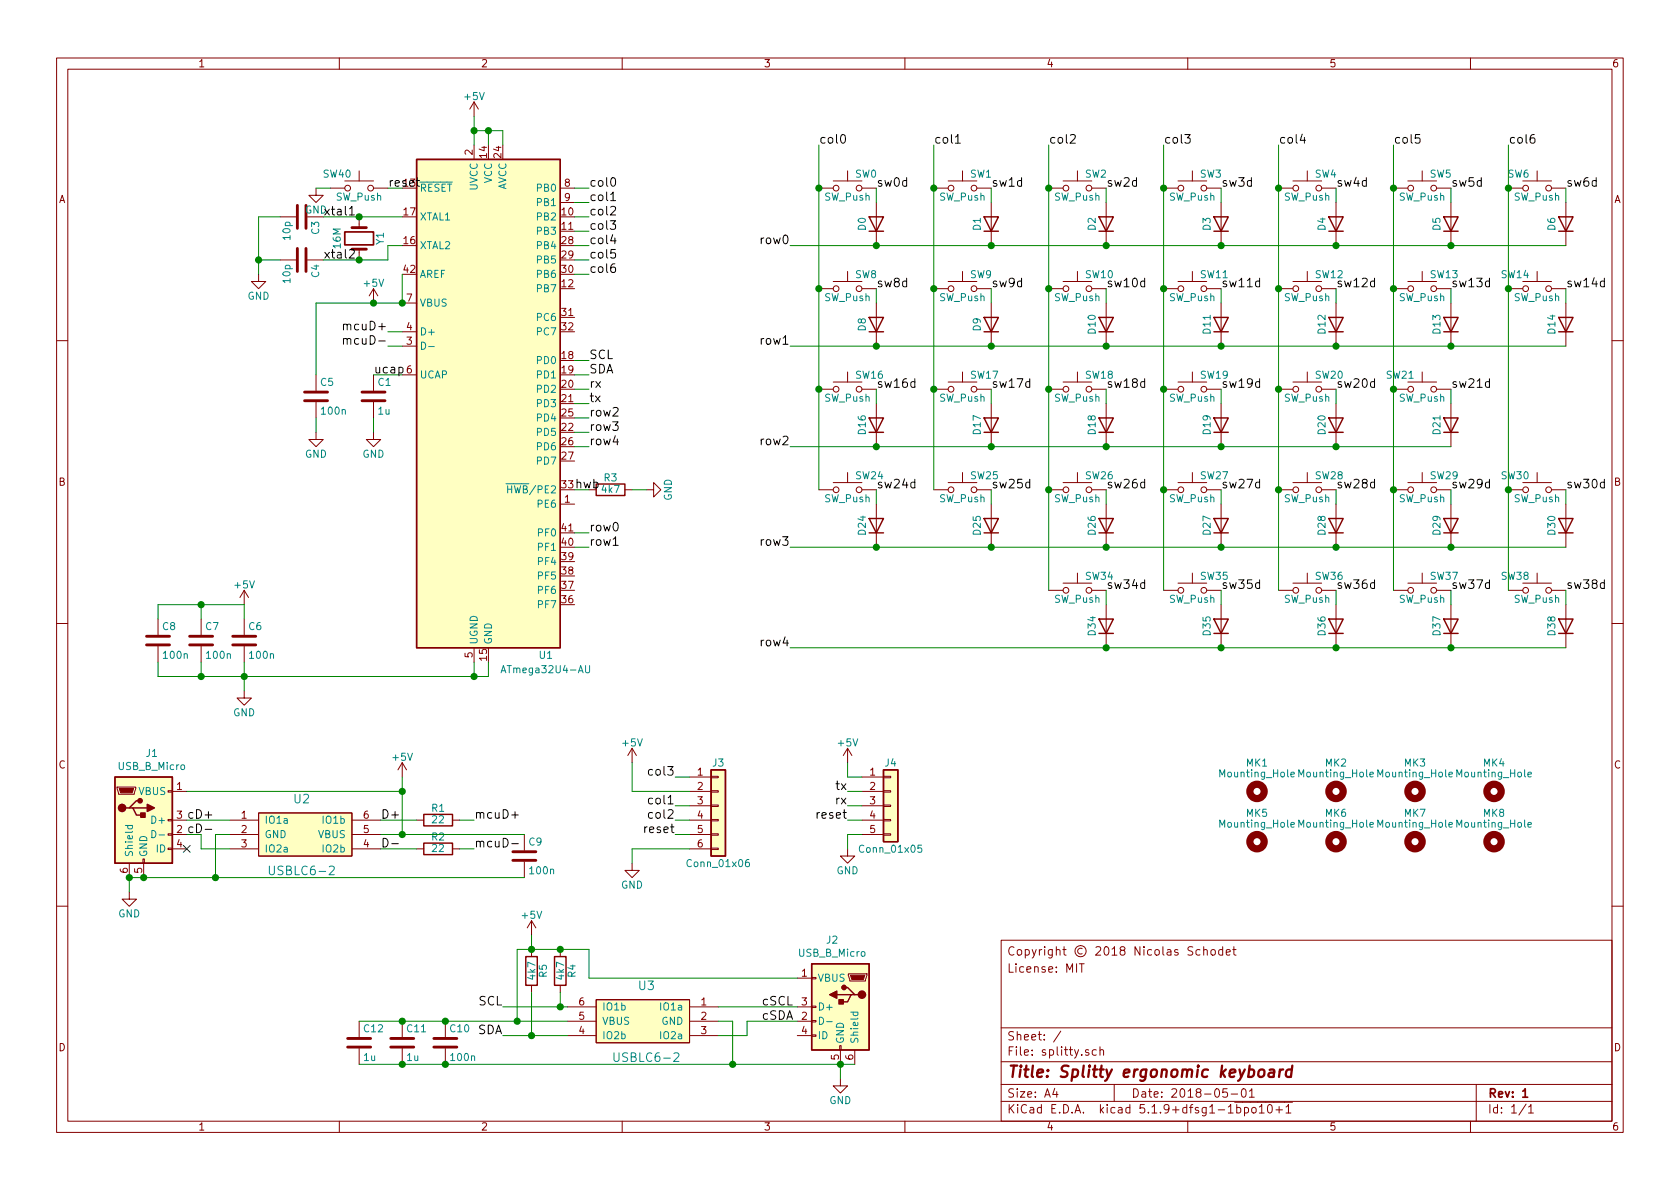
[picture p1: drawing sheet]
<svg xmlns="http://www.w3.org/2000/svg" width="297mm" height="210mm" viewBox="0 0 297 210" stroke-linecap="round" stroke-linejoin="round" font-family="sans-serif">
<g fill="none" stroke="#840000" stroke-width=".18">
<path d="M10 10.3h277v189.9h-277zM12 12.2h273v186.1h-273zM60 10.3v1.9M83.8 18l-.7 1.3M83.8 18v2.6M83.8 18l.8 1.3M110 10.3v1.9M160 10.3v1.9M210 10.3v1.9M260 10.3v1.9M49.5 38.3h2.8M55.9 33.3v1.2h1.2l-1.2 1.3-1.3-1.3h1.3"/>
<path d="M58.4 33.3h2.6M61 32h5M63.5 30.2v1.8M63.5 38.3v2M66 33.3h2.6M83.8 25.6v2.6M99.1 33.3h2.5M99.1 35.8h2.5M144.8 33.3h2.5M147.3 32h5.1M149.9 30.2v1.8M152.4 33.3h2.5"/>
<path d="M154.9 35.8v7.6M165.1 33.3h2.5M167.6 32h5.1M170.2 30.2v1.8M172.7 33.3h2.6M175.3 35.8v7.6M185.4 33.3h2.6M188 32h5M190.5 30.2v1.8M193 33.3h2.6M195.6 35.8v7.6M205.7 33.3h2.6"/>
<path d="M208.3 32h5.1M210.8 30.2v1.8M213.4 33.3h2.5M215.9 35.8v7.6M226.1 33.3h2.5M228.6 32h5.1M231.1 30.2v1.8M233.7 33.3h2.5M236.2 35.8v7.6M246.4 33.3h2.5M248.9 32h5.1M251.5 30.2v1.8"/>
<path d="M254 33.3h2.5M256.5 35.8v7.6M266.7 33.3h2.5M269.2 32h5.1M271.8 30.2v1.8M274.3 33.3h2.6M276.9 35.8v7.6M45.7 48.5v1.3h1.3l-1.3 1.2-1.3-1.2h1.3M49.5 46h2.8M54.4 46h2.7M63.5 44.1v1.9M66 51l-.7 1.3"/>
<path d="M66 51v2.6M66 51l.8 1.3M71.1 58.7h2.6M71.1 53.6h2.6M144.8 51h2.5M147.3 49.8h5.1M149.9 48v1.8M152.4 51h2.5M154.9 53.6v7.6M165.1 51h2.5M167.6 49.8h5.1M170.2 48v1.8"/>
<path d="M172.7 51h2.6M175.3 53.6v7.6M185.4 51h2.6M188 49.8h5M190.5 48v1.8M193 51h2.6M195.6 53.6v7.6M205.7 51h2.6M208.3 49.8h5.1M210.8 48v1.8M213.4 51h2.5M215.9 53.6v7.6"/>
<path d="M226.1 51h2.5M228.6 49.8h5.1M231.1 48v1.8M233.7 51h2.5M236.2 53.6v7.6M246.4 51h2.5M248.9 49.8h5.1M251.5 48v1.8M254 51h2.5M256.5 53.6v7.6M266.7 51h2.5M269.2 49.8h5.1"/>
<path d="M271.8 48v1.8M274.3 51h2.6M276.9 53.6v7.6M10 60.2h2M55.9 76.4v1.3h1.2l-1.2 1.3-1.3-1.3h1.3M55.9 66.3v2.8M55.9 71.1v2.8M66 76.4v1.3h1.3l-1.3 1.3-1.2-1.3h1.2M66 66.3v2.8M66 71.1v2.8M71.1 61.2h2.6M71.1 66.3h2.6"/>
<path d="M144.8 68.8h2.5M147.3 67.6h5.1M149.9 65.8v1.8M152.4 68.8h2.5M154.9 71.4v7.6M165.1 68.8h2.5M167.6 67.6h5.1M170.2 65.8v1.8M172.7 68.8h2.6M175.3 71.4v7.6M185.4 68.8h2.6M188 67.6h5"/>
<path d="M190.5 65.8v1.8M193 68.8h2.6M195.6 71.4v7.6M205.7 68.8h2.6M208.3 67.6h5.1M210.8 65.8v1.8M213.4 68.8h2.5M215.9 71.4v7.6M226.1 68.8h2.5M228.6 67.6h5.1M231.1 65.8v1.8M233.7 68.8h2.5"/>
<path d="M236.2 71.4v7.6M246.4 68.8h2.5M248.9 67.6h5.1M251.5 65.8v1.8M254 68.8h2.5M256.5 71.4v7.6M285 60.2h2M99.1 89.1h2.5M110.5 86.6h1.3M114.3 86.6h1.3v-1.3l1.2 1.3-1.2 1.3v-1.3M144.8 86.6h2.5M147.3 85.3h5.1"/>
<path d="M149.9 83.6v1.7M152.4 86.6h2.5M154.9 89.1v7.7M165.1 86.6h2.5M167.6 85.3h5.1M170.2 83.6v1.7M172.7 86.6h2.6M175.3 89.1v7.7M185.4 86.6h2.6M188 85.3h5M190.5 83.6v1.7M193 86.6h2.6"/>
<path d="M195.6 89.1v7.7M205.7 86.6h2.6M208.3 85.3h5.1M210.8 83.6v1.7M213.4 86.6h2.5M215.9 89.1v7.7M226.1 86.6h2.5M228.6 85.3h5.1M231.1 83.6v1.7M233.7 86.6h2.5M236.2 89.1v7.7M246.4 86.6h2.5"/>
<path d="M248.9 85.3h5.1M251.5 83.6v1.7M254 86.6h2.5M256.5 89.1v7.7M266.7 86.6h2.5M269.2 85.3h5.1M271.8 83.6v1.7M274.3 86.6h2.6M276.9 89.1v7.7M10 110.3h2M27.9 109.5v2.8M27.9 114.3v2.8"/>
<path d="M35.6 109.5v2.8M35.6 114.3v2.8M43.2 104.4v2.5M43.2 109.5v2.8M43.2 114.3v2.8M43.2 104.4l-.8 1.3M43.2 104.4l.7 1.3M83.8 114.5v2.6M185.4 104.4h2.6M188 103.1h5M190.5 101.3v1.8M193 104.4h2.6"/>
<path d="M195.6 106.9v7.6M205.7 104.4h2.6M208.3 103.1h5.1M210.8 101.3v1.8M213.4 104.4h2.5M215.9 106.9v7.6M226.1 104.4h2.5M228.6 103.1h5.1M231.1 101.3v1.8M233.7 104.4h2.5M236.2 106.9v7.6M246.4 104.4h2.5"/>
<path d="M248.9 103.1h5.1M251.5 101.3v1.8M254 104.4h2.5M256.5 106.9v7.6M266.7 104.4h2.5M269.2 103.1h5.1M271.8 101.3v1.8M274.3 104.4h2.6M276.9 106.9v7.6M285 110.3h2M20.7 139.2h3.3v.2l-.3 1.1h-2.7zM29.7 139.8h.8v.3h-.8z"/>
<path d="M30.5 139.9h2.5M43.2 122.2v1.2h1.2l-1.2 1.3-1.3-1.3h1.3M71.1 134.9v2.5M71.1 134.9l-.7 1.2M71.1 134.9l.8 1.2M111.8 132.3l-.8 1.3M111.8 132.3v2.6M111.8 132.3l.7 1.3M121.9 137.4h3.8M121.9 139.9h3.8M125.7 139.8h1.3v.3h-1.3zM125.7 137.3h1.3v.2h-1.3z"/>
<path d="M149.9 132.3v2.6M149.9 132.3l-.8 1.3M149.9 132.3l.7 1.3M152.4 137.4h3.8M152.4 139.9h3.8M156.2 139.8h1.3v.3h-1.3zM156.2 137.3h1.3v.2h-1.3zM22.9 157.7v1.3h1.2l-1.2 1.3-1.3-1.3h1.3M22.9 152.6v2.6M25.3 151.9h.2v.7h-.2zM25.4 152.6v2.6M29.7 150h.8v.2h-.8z"/>
<path d="M29.7 147.4h.8v.3h-.8zM29.7 144.9h.8v.3h-.8zM30.5 145h2.5M30.5 147.6h2.5M30.5 150.1h2.5M40.6 145h5.1M40.6 147.6h5.1M40.6 150.1h5.1M45.7 143.8h16.5v7.6h-16.5zM62.2 145h5.1M62.2 147.6h5.1M62.2 150.1h5.1"/>
<path d="M73.7 145h1.2M73.7 150.1h1.2M80 145h1.3M80 150.1h1.3M92.7 147.6v2.8M92.7 152.4v2.8M111.8 152.6v1.3h1.2l-1.2 1.3-1.3-1.3h1.3M121.9 145h3.8M121.9 147.6h3.8M121.9 150.1h3.8M121.9 142.5h3.8M125.7 147.4h1.3v.3h-1.3z"/>
<path d="M125.7 150h1.3v.2h-1.3zM125.7 144.9h1.3v.3h-1.3zM125.7 142.4h1.3v.2h-1.3zM149.9 150.1v1.3h1.2l-1.2 1.2-1.3-1.2h1.3M152.4 145h3.8M152.4 147.6h3.8M152.4 142.5h3.8M156.2 147.4h1.3v.3h-1.3zM156.2 144.9h1.3v.3h-1.3zM156.2 142.4h1.3v.2h-1.3zM10 160.2h2M94 162.8l-.8 1.3"/>
<path d="M94 162.8v2.5M94 167.9v1.3M94 174.2v1.3M94 162.8l.7 1.3M99.1 167.9v1.3M99.1 174.2v1.3M100.3 178h5.1M105.4 176.8h16.5v7.6h-16.5zM121.9 178h5.1M141 178h2.5M141 173h2.5M143.5 177.9h.8v.3h-.8z"/>
<path d="M143.5 172.8h.8v.3h-.8zM150 172.2h3.3v.3l-.3 1h-2.8zM177 166.3h108v32h-108zM190.8 170.4h.9M191.3 170.4v1.5M210.9 167.5l-.6-.1-.3 .3 .1 .3 .7 .3v.5a.62 .62 0 0 1-.8 0M212.2 168l-.4-.1-.3 .3v.6l.3 .1 .4-.1M212.8 168l.2-.1 .4 .1 .1 .9M212.8 167.4v1.5M214.2 168l.2-.1 .4 .1 .1 .6-.1 .2-.4 .1-.2-.1zM216.2 168l-.5-.1-.2 .3 .1 .6h.6M216.2 167.4v1.5"/>
<path d="M216.8 168.4l.7-.1-.1-.3-.4-.1-.2 .2 .1 .7h.5M218 167.9h.5M218.2 167.4v1.3l.3 .2M285 160.2h2M60 198.3v1.9M63.5 180.6v2.8M63.5 185.4v2.8M71.1 180.6v2.8M71.1 185.4v2.8M78.7 180.6v2.8M78.7 185.4v2.8M100.3 180.6h5.1"/>
<path d="M100.3 183.1h5.1M110 198.3v1.9M121.9 180.6h5.1M121.9 183.1h5.1M141 180.6h2.5M141 183.1h2.5M143.5 183h.8v.3h-.8zM143.5 180.5h.8v.2h-.8zM148.5 184.9h.2v.8h-.2zM148.6 190.7v1.3h1.3l-1.3 1.3-1.3-1.3h1.3M148.6 185.7v2.5M151.1 185.7v2.5"/>
<path d="M160 198.3v1.9M177 194.8h108M177 191.8h108M177 187.8h108M177 181.8h108M186.5 192.5l-.4 1h1M186.8 193v1M187.6 182.3l-1.3 2M192.5 185.7l-.4-.1-.2 .2 .1 .2 .5 .2v.3h-.6M193.8 185.7l-.4-.1-.3 .3 .1 .6 .2 .1 .4-.1M194.5 185.7l.2-.1 .3 .1 .1 .9M194.5 185.1v1.5"/>
<path d="M197 191.8v3M210 198.3v1.9M217 192.5h-.7l-.1 .7 .2-.1 .5 .1 .1 .2v.5l-.2 .1-.6-.1M217.7 193.5h1.1M218.3 194.9h10.2M218.7 195.9l.4-.1 .3 .3-.1 .6h-.6M218.7 195.3v1.5M219.6 192.7l.4-.2a.94 .94 0 0 1 0 1.5 .82 .82 0 0 1-.4-1.3zM220 195.9l.4-.1 .4 .3-.1 .6-.3 .1-.4-.1M220 195.8v1.5M220.9 193l.4-.5v1.5M220.9 194h.9"/>
<path d="M221.4 196l.2-.2 .4 .2v.7l-.2 .1-.4-.1zM222.7 195.8l.4-.5v1.5M222.7 196.8h.8M224.2 195.5l.4-.2a.94 .94 0 0 1 0 1.5l-.4-.3-.1-.6zM225.6 196.3h1.1M226.2 195.7v1.1M227.4 195.8l.4-.5v1.5M227.4 196.8h.8M260 198.3v1.9M261 191.8v6.5M269.8 195.2l-1.2 2M270.3 195.8l.4-.5v1.5"/>
<path d="M270.3 196.8h.8"/>
<circle cx="61.5" cy="33.3" r=".51"/>
<circle cx="65.5" cy="33.3" r=".51"/>
<circle cx="147.8" cy="33.3" r=".51"/>
<circle cx="151.9" cy="33.3" r=".51"/>
<circle cx="168.1" cy="33.3" r=".51"/>
<circle cx="172.2" cy="33.3" r=".51"/>
<circle cx="188.5" cy="33.3" r=".51"/>
<circle cx="192.5" cy="33.3" r=".51"/>
<circle cx="208.8" cy="33.3" r=".51"/>
<circle cx="212.9" cy="33.3" r=".51"/>
<circle cx="229.1" cy="33.3" r=".51"/>
<circle cx="233.2" cy="33.3" r=".51"/>
<circle cx="249.4" cy="33.3" r=".51"/>
<circle cx="253.5" cy="33.3" r=".51"/>
<circle cx="269.7" cy="33.3" r=".51"/>
<circle cx="273.8" cy="33.3" r=".51"/>
<circle cx="147.8" cy="51" r=".51"/>
<circle cx="151.9" cy="51" r=".51"/>
<circle cx="168.1" cy="51" r=".51"/>
<circle cx="172.2" cy="51" r=".51"/>
<circle cx="188.5" cy="51" r=".51"/>
<circle cx="192.5" cy="51" r=".51"/>
<circle cx="208.8" cy="51" r=".51"/>
<circle cx="212.9" cy="51" r=".51"/>
<circle cx="229.1" cy="51" r=".51"/>
<circle cx="233.2" cy="51" r=".51"/>
<circle cx="249.4" cy="51" r=".51"/>
<circle cx="253.5" cy="51" r=".51"/>
<circle cx="269.7" cy="51" r=".51"/>
<circle cx="273.8" cy="51" r=".51"/>
<circle cx="147.8" cy="68.8" r=".51"/>
<circle cx="151.9" cy="68.8" r=".51"/>
<circle cx="168.1" cy="68.8" r=".51"/>
<circle cx="172.2" cy="68.8" r=".51"/>
<circle cx="188.5" cy="68.8" r=".51"/>
<circle cx="192.5" cy="68.8" r=".51"/>
<circle cx="208.8" cy="68.8" r=".51"/>
<circle cx="212.9" cy="68.8" r=".51"/>
<circle cx="229.1" cy="68.8" r=".51"/>
<circle cx="233.2" cy="68.8" r=".51"/>
<circle cx="249.4" cy="68.8" r=".51"/>
<circle cx="253.5" cy="68.8" r=".51"/>
<circle cx="147.8" cy="86.6" r=".51"/>
<circle cx="151.9" cy="86.6" r=".51"/>
<circle cx="168.1" cy="86.6" r=".51"/>
<circle cx="172.2" cy="86.6" r=".51"/>
<circle cx="188.5" cy="86.6" r=".51"/>
<circle cx="192.5" cy="86.6" r=".51"/>
<circle cx="208.8" cy="86.6" r=".51"/>
<circle cx="212.9" cy="86.6" r=".51"/>
<circle cx="229.1" cy="86.6" r=".51"/>
<circle cx="233.2" cy="86.6" r=".51"/>
<circle cx="249.4" cy="86.6" r=".51"/>
<circle cx="253.5" cy="86.6" r=".51"/>
<circle cx="269.7" cy="86.6" r=".51"/>
<circle cx="273.8" cy="86.6" r=".51"/>
<circle cx="188.5" cy="104.4" r=".51"/>
<circle cx="192.5" cy="104.4" r=".51"/>
<circle cx="208.8" cy="104.4" r=".51"/>
<circle cx="212.9" cy="104.4" r=".51"/>
<circle cx="229.1" cy="104.4" r=".51"/>
<circle cx="233.2" cy="104.4" r=".51"/>
<circle cx="249.4" cy="104.4" r=".51"/>
<circle cx="253.5" cy="104.4" r=".51"/>
<circle cx="269.7" cy="104.4" r=".51"/>
<circle cx="273.8" cy="104.4" r=".51"/>
</g>
<path d="M61 41h5v2.3h-5zM269.2 193l.5-.5v1.5M269.2 194h.9" fill="none" stroke="#840000" stroke-width=".3"/>
<path d="M222.7 189.3a.51 .51 0 0 1 .5-.2 .51 .51 0 0 1 .4 .4l-.1 .6a.56 .56 0 0 1-.5 .4 .56 .56 0 0 1-.5-.4zM224.5 189.2h.7l.1 .2-.1 1M225.3 189.6l-.7 .1a.4 .4 0 0 0-.3 .3 .4 .4 0 0 0 .2 .4l.7-.1M226.3 189.1l-.2 1.3M226.9 189.1a.54 .54 0 0 0-.6 .4M228.4 189.2a.68 .68 0 0 0-1 .3v.8l.3 .1 .5-.1M228.5 188.4l-.3 2" fill="none" stroke="#840000" stroke-width=".41"/>
<g fill="none" stroke="#840000" stroke-width=".25">
<path d="M73.7 28.2h25.4v86.3h-25.4zM153.7 38.3h2.5l-1.3 2.6zM174 38.3h2.5l-1.2 2.6zM194.3 38.3h2.5l-1.2 2.6zM214.6 38.3h2.6l-1.3 2.6zM234.9 38.3h2.6l-1.3 2.6zM255.3 38.3h2.5l-1.3 2.6zM275.6 38.3h2.5l-1.2 2.6zM153.7 56.1h2.5l-1.3 2.6zM153.7 58.7h2.5M153.7 40.9h2.5M174 56.1h2.5l-1.2 2.6z"/>
<path d="M174 58.7h2.5M174 40.9h2.5M194.3 56.1h2.5l-1.2 2.6zM194.3 58.7h2.5M194.3 40.9h2.5M214.6 56.1h2.6l-1.3 2.6zM214.6 58.7h2.6M214.6 40.9h2.6M234.9 56.1h2.6l-1.3 2.6zM234.9 58.7h2.6M234.9 40.9h2.6M255.3 56.1h2.5l-1.3 2.6z"/>
<path d="M255.3 58.7h2.5M255.3 40.9h2.5M275.6 56.1h2.5l-1.2 2.6zM275.6 58.7h2.5M275.6 40.9h2.5M153.7 73.9h2.5l-1.3 2.5zM153.7 76.4h2.5M174 73.9h2.5l-1.2 2.5zM174 76.4h2.5M194.3 73.9h2.5l-1.2 2.5zM194.3 76.4h2.5M214.6 73.9h2.6l-1.3 2.5z"/>
<path d="M214.6 76.4h2.6M234.9 73.9h2.6l-1.3 2.5zM234.9 76.4h2.6M255.3 73.9h2.5l-1.3 2.5zM255.3 76.4h2.5M105.4 85.6h5.1v2h-5.1zM153.7 91.7h2.5l-1.3 2.5zM153.7 94.2h2.5M174 91.7h2.5l-1.2 2.5zM174 94.2h2.5M194.3 91.7h2.5l-1.2 2.5zM194.3 94.2h2.5"/>
<path d="M214.6 91.7h2.6l-1.3 2.5zM214.6 94.2h2.6M234.9 91.7h2.6l-1.3 2.5zM234.9 94.2h2.6M255.3 91.7h2.5l-1.3 2.5zM255.3 94.2h2.5M275.6 91.7h2.5l-1.2 2.5zM275.6 94.2h2.5M194.3 109.5h2.5l-1.2 2.5zM194.3 112h2.5M214.6 109.5h2.6l-1.3 2.5zM214.6 112h2.6"/>
<path d="M234.9 109.5h2.6l-1.3 2.5zM234.9 112h2.6M255.3 109.5h2.5l-1.3 2.5zM255.3 112h2.5M275.6 109.5h2.5l-1.2 2.5zM275.6 112h2.5M20.3 137.4h10.2v15.2h-10.2zM125.7 136.1h2.6v15.3h-2.6zM156.2 136.1h2.5v12.7h-2.5zM22.9 142.9h.6l.6 1.2h1.3M23.5 142.9h2.5M24.8 141.6h-.7l-1.2 1.3h-.7"/>
<path d="M74.9 144h5.1v2h-5.1zM74.9 149.1h5.1v2h-5.1zM93 169.2h2v5h-2zM98 169.2h2.1v5h-2.1zM143.5 170.4h10.2v15.3h-10.2zM148 175.9h2.5M149.2 174.6h.7l1.2 1.3h.7M151.1 175.9h-.6l-.6 1.3h-1.3"/>
</g>
<g fill="#ffffc2" stroke="#ffffc2" stroke-width=".18">
<path d="M45.7 143.8h16.5v7.6h-16.5z"/>
<path d="M105.4 176.8h16.5v7.6h-16.5z"/>
<path d="M125.7 136.1h2.6v15.3h-2.6z"/>
<path d="M156.2 136.1h2.5v12.7h-2.5z"/>
<path d="M143.5 170.4h10.2v15.3h-10.2z"/>
<path d="M20.3 137.4h10.2v15.2h-10.2z"/>
<path d="M73.7 28.2h25.4v86.3h-25.4z"/>
</g>
<g fill="none" stroke="#008484" stroke-width=".18">
<path d="M74.5 60.5a.64 .64 0 0 1 .8 .6 .64 .64 0 0 1-.8 .7zM75.8 61.3h1M89.5 85.5h1.3M89.8 85.9v1.3M89.8 86.5h.7M88.6 119l.4-1.3 .4 1.3M88.7 118.6h.6M103.5 117.7v1l.3 .3 .3-.1 .1-.2v-1M228.2 137l.7-.2-.1-.2-.4-.1-.2 .2 .1 .6h.5M242.2 137l.6-.2v-.2l-.4-.1-.2 .2 .1 .6h.5M256.2 137l.6-.2-.1-.2-.3-.1-.2 .2 .1 .6h.4M270.2 137l.6-.2-.1-.2-.3-.1-.2 .2v.6h.5"/>
<path d="M22.1 146h1.3M22.6 146v.3l.2 .3 .6-.1v-.5M26.8 146.9a.64 .64 0 0 1 .8 .6 .64 .64 0 0 1-.8 .6zM28.1 147.6h1M58.2 153.3l.6-.1 .2 .1 .1 .3-.9 1.1h.9M132.4 152l-.4 .1a.87 .87 0 0 0 0 1.2l.5-.2v-.5l-.5-.1-.2 .2M162.9 149.4h-.6v.7l.2-.2 .4 .1v.6l-.1 .1-.5-.1M228.2 145.8l.7-.1-.1-.2-.4-.1-.2 .2 .1 .6h.5M242.2 145.8l.6-.1v-.2l-.4-.1-.2 .2 .1 .6h.5M256.2 145.8l.6-.1-.1-.2-.3-.1-.2 .2 .1 .6h.4M270.2 145.8l.6-.1-.1-.2-.3-.1-.2 .2v.6h.5M144.9 179.9a.64 .64 0 0 1 .7 .6 .64 .64 0 0 1-.7 .6z"/>
<path d="M150.4 179h1.3M150.9 179v.4l.2 .2 .5-.1v-.5M119.2 186.3l.5-.1 .3 .1v.3l-.9 1.1h.9M146.2 180.7h.9"/>
</g>
<g fill="none" stroke="#840000" stroke-width=".51">
<path d="M52.6 36.3v4.1M54.1 36.3v4.1M52.6 43.9v4.1M54.1 43.9v4.1M62.2 40.3h2.6M62.2 44.1h2.6M53.8 70.9h4.1M53.8 69.3h4.1M64 70.9h4.1M64 69.3h4.1M25.9 114h4.1M25.9 112.5h4.1"/>
<path d="M33.5 114h4.1M33.5 112.5h4.1M41.1 114h4.1M41.1 112.5h4.1M90.7 152.1h4M90.7 150.6h4M61.5 185.2h4M61.5 183.6h4M69.1 185.2h4.1M69.1 183.6h4.1M76.7 185.2h4.1M76.7 183.6h4.1"/>
</g>
<g fill="none" stroke="#840000" stroke-width="1.3">
<circle cx="222.2" cy="139.9" r="1.27"/>
<circle cx="236.2" cy="139.9" r="1.27"/>
<circle cx="250.2" cy="139.9" r="1.27"/>
<circle cx="264.2" cy="139.9" r="1.27"/>
<circle cx="222.2" cy="148.8" r="1.27"/>
<circle cx="236.2" cy="148.8" r="1.27"/>
<circle cx="250.2" cy="148.8" r="1.27"/>
<circle cx="264.2" cy="148.8" r="1.27"/>
</g>
<g fill="#840000" stroke="#840000" stroke-width=".25">
<path d="M148.3 176.8h.8v.7h-.8z"/>
<path d="M146.7 175.9l1.3-.6v1.2z"/>
<path d="M24.9 143.8h.8v.7h-.8z"/>
<path d="M26 142.2l1.3 .7-1.3 .6z"/>
<circle cx="152.4" cy="175.9" r=".63"/>
<circle cx="149.2" cy="174.6" r=".38"/>
<circle cx="21.6" cy="142.9" r=".63"/>
<circle cx="24.8" cy="141.6" r=".38"/>
</g>
<g fill="#840000" stroke="#840000" stroke-width=".18">
<path d="M150.4 172.5h2.5l-.2 .7h-2.1z"/>
<path d="M21.1 139.4h2.5l-.2 .8h-2.1z"/>
</g>
<g fill="none" stroke="#008400" stroke-width=".18">
<path d="M49.5 38.3h-3.8v10.2M55.9 33.3h2.5M57.1 38.3h14M83.8 20.6v5M83.8 23.1h5.1v2.5M86.4 23.1v2.5M101.6 38.3h2.5M101.6 35.8h2.5M101.6 33.3h2.5M144.8 25.6v61M154.9 33.3v2.5M165.1 25.6v61"/>
<path d="M175.3 33.3v2.5M185.4 25.6v78.8M195.6 33.3v2.5M205.7 25.6v78.8M215.9 33.3v2.5M226.1 25.6v78.8M236.2 33.3v2.5M246.4 25.6v78.8M256.5 33.3v2.5M266.7 25.6v78.8M276.9 33.3v2.5M45.7 46h3.8"/>
<path d="M68.6 58.7h2.5M71.1 43.4h-2.5v2.6h-11.5M71.1 48.5v5.1h-15.2v12.7M101.6 46h2.5M101.6 43.4h2.5M101.6 40.9h2.5M101.6 48.5h2.5M139.7 43.4h137.2M154.9 51v2.6M175.3 51v2.6M195.6 51v2.6M215.9 51v2.6"/>
<path d="M236.2 51v2.6M256.5 51v2.6M276.9 51v2.6M55.9 73.9v2.5M66 66.3h5.1M66 73.9v2.5M68.6 61.2h2.5M101.6 79h2.5M101.6 76.4h2.5M101.6 73.9h2.5M101.6 66.3h2.5M101.6 71.4h2.5"/>
<path d="M101.6 68.8h2.5M101.6 63.7h2.5M139.7 61.2h137.2M139.7 79h116.8M154.9 68.8v2.6M175.3 68.8v2.6M195.6 68.8v2.6M215.9 68.8v2.6M236.2 68.8v2.6M256.5 68.8v2.6M101.6 96.8h2.5M101.6 94.2h2.5"/>
<path d="M111.8 86.6h2.5M139.7 96.8h137.2M154.9 86.6v2.5M175.3 86.6v2.5M195.6 86.6v2.5M215.9 86.6v2.5M236.2 86.6v2.5M256.5 86.6v2.5M276.9 86.6v2.5M27.9 109.5v-2.6h15.3v2.6M27.9 117.1v2.5h58.5v-2.5M35.6 106.9v2.6"/>
<path d="M35.6 117.1v2.5M43.2 117.1v5.1M83.8 117.1v2.5M139.7 114.5h137.2M195.6 104.4v2.5M215.9 104.4v2.5M236.2 104.4v2.5M256.5 104.4v2.5M276.9 104.4v2.5M33 139.9h38.1M71.1 137.4v10.2M111.8 134.9v5h10.1"/>
<path d="M119.4 137.4h2.5M149.9 139.9h2.5M149.9 134.9v2.5h2.5M33 145h7.6M35.6 147.6v2.5h5M40.6 147.6h-2.5v7.6M67.3 147.6h25.4M67.3 145h6.4M67.3 150.1h6.4M81.3 145h2.5M81.3 150.1h2.5M92.7 155.2h-69.8v2.5"/>
<path d="M119.4 147.6h2.5M119.4 145h2.5M119.4 142.5h2.5M121.9 150.1h-10.1v2.5M149.9 145h2.5M149.9 142.5h2.5M152.4 147.6h-2.5v2.5M88.9 178h11.4M94 165.3v2.6M94 175.5v7.6M99.1 175.5v2.5M127 178h14"/>
<path d="M141 173h-36.9v-5.1h-12.7v12.7M63.5 188.2h87.6M63.5 180.6h36.8M88.9 183.1h11.4M127 180.6h2.5v7.6M141 180.6h-8.9v2.5h-5.1M148.6 188.2v2.5"/>
</g>
<g fill="none" stroke="#000" stroke-width=".18">
<path d="M61.8 36.9l.4-.4v1.5M61.8 38h.9M73.6 31.9h.6M73.8 31.4v1.3l.1 .2h.3M107.9 39h.9l-.5 .6 .5 .1v.7l-.2 .2h-.5l-.2-.2M108 36.6l.6-.1 .2 .1v.3v.2l-.9 .9h.9M108 34.4l.4-.4v1.5M108 35.5h.8M108.1 31.5l.4-.1a.97 .97 0 0 1 0 1.5 .84 .84 0 0 1-.4-1.4zM148.8 23.9l.3-.1a.97 .97 0 0 1 0 1.5 .84 .84 0 0 1-.3-1.4zM168.9 24.2l.5-.4v1.5M168.9 25.3h.9"/>
<path d="M189.3 23.9l.5-.1 .3 .1v.3v.2l-.9 .9h.9M209.5 23.8h.9l-.5 .6 .5 .1v.7l-.2 .1h-.5l-.2-.1M230.3 23.7l-.4 1.1h.9M230.6 24.3v1M251 23.8h-.7l-.1 .7 .2-.1h.6l.1 .3-.1 .5-.2 .1h-.4l-.2-.1M271.3 23.8a.62 .62 0 0 0-.8 .6l.1 .8a.48 .48 0 0 0 .7 0l.1-.5-.1-.3h-.5l-.3 .3M60.7 60l.2-.1h.4l.1 1M60.7 57.4l.2-.1 .4 .1 .1 .9M60.7 57.3v1M60.7 59.9v1M61.8 44.2l.6-.1 .2 .1 .1 .3-1 1.1h1M108.3 41.5l-.3 1.1h.9"/>
<path d="M108.7 46.7a.62 .62 0 0 0-.7 .6l.1 .7a.48 .48 0 0 0 .7 0v-.5l-.1-.2-.4-.1-.3 .3M108.7 42.1v1M108.8 44.1h-.7l-.1 .7 .2-.1h.5l.1 .3v.5l-.2 .1h-.4l-.2-.1M202.4 49.8l-.4-.1-.3 .3 .1 .6h.6M202.4 49.2v1.5M222.7 49.8l-.4-.1-.3 .3 .1 .6h.6M222.7 49.2v1.5M243 49.8l-.4-.1-.3 .3 .1 .6h.6M243 49.2v1.5M263.3 49.8l-.4-.1-.3 .3 .2 .6h.5M263.3 49.2v1.5M283.7 49.8l-.5-.1-.2 .3 .1 .6h.6"/>
<path d="M283.7 49.2v1.5M161.7 67.6l-.4-.1-.3 .3 .2 .6h.5M161.7 67v1.5M182.1 67.6l-.5-.1-.2 .3 .1 .6h.6M182.1 67v1.5M202.4 67.6l-.4-.1-.3 .3 .1 .6h.6M202.4 67v1.5M222.7 67.6l-.4-.1-.3 .3 .1 .6h.6M222.7 67v1.5M243 67.6l-.4-.1-.3 .3 .1 .6h.6M243 67v1.5M263.3 67.6l-.4-.1-.3 .3 .2 .6h.5"/>
<path d="M263.3 67v1.5M108.4 96.4h.9M161.7 85.3h-.4l-.3 .2 .2 .7h.5M161.7 84.8v1.5M182.1 85.3h-.5l-.2 .2 .1 .7h.6M182.1 84.8v1.5M202.4 85.3h-.4l-.3 .2 .1 .7h.6M202.4 84.8v1.5M222.7 85.3h-.4l-.3 .2 .1 .7h.6M222.7 84.8v1.5M243 85.3h-.4l-.3 .2 .1 .7h.6M243 84.8v1.5"/>
<path d="M263.3 85.3h-.4l-.3 .2 .2 .7h.5M263.3 84.8v1.5M283.7 85.3h-.5l-.2 .2 .1 .7h.6M283.7 84.8v1.5M202.4 103.1l-.4-.1-.3 .3 .1 .7h.6M202.4 102.5v1.6M222.7 103.1l-.4-.1-.3 .3 .1 .7h.6M222.7 102.5v1.6M243 103.1l-.4-.1-.3 .3 .1 .7h.6M243 102.5v1.6M263.3 103.1l-.4-.1-.3 .3 .2 .7h.5M263.3 102.5v1.6"/>
<path d="M283.7 103.1l-.5-.1-.2 .3 .1 .7h.6M283.7 102.5v1.6M36.3 146.7h1.1M67.7 148.3a.77 .77 0 0 1 .9 .7 .77 .77 0 0 1-.9 .8zM69.3 149.2h1.1M90.5 149.2h1.1M90.5 144.1h1.1"/>
</g>
<g fill="#008400" stroke="#008400" stroke-width=".25">
<circle cx="129.5" cy="188.2" r=".51"/>
<circle cx="43.2" cy="119.6" r=".51"/>
<circle cx="38.1" cy="155.2" r=".51"/>
<circle cx="165.1" cy="33.3" r=".51"/>
<circle cx="91.4" cy="180.6" r=".51"/>
<circle cx="25.4" cy="155.2" r=".51"/>
<circle cx="22.9" cy="155.2" r=".51"/>
<circle cx="266.7" cy="33.3" r=".51"/>
<circle cx="246.4" cy="33.3" r=".51"/>
<circle cx="226.1" cy="33.3" r=".51"/>
<circle cx="205.7" cy="33.3" r=".51"/>
<circle cx="144.8" cy="33.3" r=".51"/>
<circle cx="185.4" cy="33.3" r=".51"/>
<circle cx="63.5" cy="46" r=".51"/>
<circle cx="148.6" cy="188.2" r=".51"/>
<circle cx="83.8" cy="23.1" r=".51"/>
<circle cx="63.5" cy="38.3" r=".51"/>
<circle cx="86.4" cy="23.1" r=".51"/>
<circle cx="45.7" cy="46" r=".51"/>
<circle cx="71.1" cy="53.6" r=".51"/>
<circle cx="35.6" cy="119.6" r=".51"/>
<circle cx="35.6" cy="106.9" r=".51"/>
<circle cx="66" cy="53.6" r=".51"/>
<circle cx="83.8" cy="119.6" r=".51"/>
<circle cx="256.5" cy="43.4" r=".51"/>
<circle cx="71.1" cy="147.6" r=".51"/>
<circle cx="215.9" cy="114.5" r=".51"/>
<circle cx="205.7" cy="86.6" r=".51"/>
<circle cx="205.7" cy="68.8" r=".51"/>
<circle cx="205.7" cy="51" r=".51"/>
<circle cx="236.2" cy="43.4" r=".51"/>
<circle cx="236.2" cy="61.2" r=".51"/>
<circle cx="236.2" cy="79" r=".51"/>
<circle cx="236.2" cy="96.8" r=".51"/>
<circle cx="236.2" cy="114.5" r=".51"/>
<circle cx="226.1" cy="86.6" r=".51"/>
<circle cx="226.1" cy="68.8" r=".51"/>
<circle cx="226.1" cy="51" r=".51"/>
<circle cx="215.9" cy="96.8" r=".51"/>
<circle cx="256.5" cy="61.2" r=".51"/>
<circle cx="256.5" cy="96.8" r=".51"/>
<circle cx="256.5" cy="114.5" r=".51"/>
<circle cx="246.4" cy="86.6" r=".51"/>
<circle cx="246.4" cy="68.8" r=".51"/>
<circle cx="246.4" cy="51" r=".51"/>
<circle cx="266.7" cy="86.6" r=".51"/>
<circle cx="266.7" cy="51" r=".51"/>
<circle cx="71.1" cy="188.2" r=".51"/>
<circle cx="71.1" cy="180.6" r=".51"/>
<circle cx="78.7" cy="188.2" r=".51"/>
<circle cx="78.7" cy="180.6" r=".51"/>
<circle cx="94" cy="167.9" r=".51"/>
<circle cx="175.3" cy="96.8" r=".51"/>
<circle cx="71.1" cy="139.9" r=".51"/>
<circle cx="99.1" cy="167.9" r=".51"/>
<circle cx="99.1" cy="178" r=".51"/>
<circle cx="94" cy="183.1" r=".51"/>
<circle cx="154.9" cy="43.4" r=".51"/>
<circle cx="154.9" cy="61.2" r=".51"/>
<circle cx="154.9" cy="79" r=".51"/>
<circle cx="154.9" cy="96.8" r=".51"/>
<circle cx="144.8" cy="68.8" r=".51"/>
<circle cx="144.8" cy="51" r=".51"/>
<circle cx="175.3" cy="43.4" r=".51"/>
<circle cx="175.3" cy="61.2" r=".51"/>
<circle cx="175.3" cy="79" r=".51"/>
<circle cx="215.9" cy="79" r=".51"/>
<circle cx="165.1" cy="68.8" r=".51"/>
<circle cx="165.1" cy="51" r=".51"/>
<circle cx="195.6" cy="43.4" r=".51"/>
<circle cx="195.6" cy="61.2" r=".51"/>
<circle cx="195.6" cy="79" r=".51"/>
<circle cx="195.6" cy="96.8" r=".51"/>
<circle cx="195.6" cy="114.5" r=".51"/>
<circle cx="185.4" cy="86.6" r=".51"/>
<circle cx="185.4" cy="68.8" r=".51"/>
<circle cx="185.4" cy="51" r=".51"/>
<circle cx="215.9" cy="43.4" r=".51"/>
<circle cx="215.9" cy="61.2" r=".51"/>
</g>
<path d="M32.4 149.5l1.2 1.2M33.6 149.5l-1.2 1.2" fill="none" stroke="#000084" stroke-width=".18"/>
<text font-size="2.8" fill="#840000" x="178" y="190.5">Title: Splitty ergonomic keyboard</text>
<g font-size="2.1">
<text x="144.8" y="25.4">col0</text>
<text x="165.1" y="25.4">col1</text>
<text x="185.4" y="25.4">col2</text>
<text x="205.7" y="25.4">col3</text>
<text x="226.1" y="25.4">col4</text>
<text x="246.4" y="25.4">col5</text>
<text x="266.7" y="25.4">col6</text>
<text x="68.6" y="33">reset</text>
<text x="104.1" y="35.6">col1</text>
<text x="104.1" y="33">col0</text>
<text x="154.9" y="33">sw0d</text>
<text x="175.3" y="33">sw1d</text>
<text x="195.6" y="33">sw2d</text>
<text x="215.9" y="33">sw3d</text>
<text x="236.2" y="33">sw4d</text>
<text x="256.5" y="33">sw5d</text>
<text x="276.9" y="33">sw6d</text>
<text x="57.1" y="38.1">xtal1</text>
<text x="104.1" y="38.1">col2</text>
<text x="104.1" y="40.6">col3</text>
<text x="57.1" y="45.7">xtal2</text>
<text x="104.1" y="45.7">col5</text>
<text x="104.1" y="43.2">col4</text>
<text x="134.7" y="43.2">row0</text>
<text x="104.1" y="48.3">col6</text>
<text x="154.9" y="50.8">sw8d</text>
<text x="175.3" y="50.8">sw9d</text>
<text x="195.6" y="50.8">sw10d</text>
<text x="215.9" y="50.8">sw11d</text>
<text x="236.2" y="50.8">sw12d</text>
<text x="256.5" y="50.8">sw13d</text>
<text x="276.9" y="50.8">sw14d</text>
<text x="61.4" y="58.4">mcuD+</text>
<text x="62" y="61">mcuD-</text>
<text x="104.1" y="63.5">SCL</text>
<text x="134.7" y="61">row1</text>
<text x="66" y="66">ucap</text>
<text x="104.1" y="71.1">tx</text>
<text x="104.1" y="68.6">rx</text>
<text x="104.1" y="66">SDA</text>
<text x="154.9" y="68.6">sw16d</text>
<text x="175.3" y="68.6">sw17d</text>
<text x="195.6" y="68.6">sw18d</text>
<text x="215.9" y="68.6">sw19d</text>
<text x="236.2" y="68.6">sw20d</text>
<text x="256.5" y="68.6">sw21d</text>
<text x="104.1" y="76.2">row3</text>
<text x="104.1" y="73.7">row2</text>
<text x="104.1" y="78.7">row4</text>
<text x="134.7" y="78.7">row2</text>
<text x="101.6" y="86.4">hwb</text>
<text x="154.9" y="86.4">sw24d</text>
<text x="175.3" y="86.4">sw25d</text>
<text x="195.6" y="86.4">sw26d</text>
<text x="215.9" y="86.4">sw27d</text>
<text x="236.2" y="86.4">sw28d</text>
<text x="256.5" y="86.4">sw29d</text>
<text x="276.9" y="86.4">sw30d</text>
<text x="104.1" y="94">row0</text>
<text x="104.1" y="96.5">row1</text>
<text x="134.7" y="96.5">row3</text>
<text x="195.6" y="104.1">sw34d</text>
<text x="215.9" y="104.1">sw35d</text>
<text x="236.2" y="104.1">sw36d</text>
<text x="256.5" y="104.1">sw37d</text>
<text x="276.9" y="104.1">sw38d</text>
<text x="134.7" y="114.3">row4</text>
<text x="115.1" y="137.2">col3</text>
<text x="115.1" y="142.2">col1</text>
<text x="147.9" y="142.2">rx</text>
<text x="148" y="139.7">tx</text>
<text x="33" y="147.3">cD-</text>
<text x="33" y="144.8">cD+</text>
<text x="67.3" y="144.8">D+</text>
<text x="83.8" y="149.9">mcuD-</text>
<text x="83.8" y="144.8">mcuD+</text>
<text x="114.3" y="147.3">reset</text>
<text x="115.1" y="144.8">col2</text>
<text x="144.8" y="144.8">reset</text>
<text x="84.7" y="177.8">SCL</text>
<text x="134.6" y="177.8">cSCL</text>
<text x="84.4" y="182.9">SDA</text>
<text x="134.6" y="180.3">cSDA</text>
</g>
<g font-size="2.1" fill="#008484">
<text x="52" y="142.1">U2</text>
<text x="48.2" y="154.8">USBLC6-2</text>
<text x="113" y="175.1">U3</text>
<text x="109.1" y="187.8">USBLC6-2</text>
</g>
<g font-size="2.1" fill="#840000">
<text x="178" y="172">License: MIT</text>
<text x="178" y="169">Copyright © 2018 Nicolas Schodet</text>
<text x="178" y="184">Sheet: /</text>
<text x="178" y="186.7">File: splitty.sch</text>
<text x="178" y="196.9">KiCad E.D.A. kicad 5.1.9+dfsg1-1bpo10+1</text>
<text x="178" y="194.1">Size: A4</text>
<text x="200" y="194.1">Date: 2018-05-01</text>
<text x="263" y="194.1">Rev: 1</text>
<text x="263" y="196.9">Id: 1/1</text>
</g>
<g font-size="1.8" fill="#840000">
<text x="35" y="11.9">1</text>
<text x="85" y="11.9">2</text>
<text x="135" y="11.9">3</text>
<text x="185" y="11.9">4</text>
<text x="235" y="11.9">5</text>
<text x="285" y="11.9">6</text>
<text x="83.6" y="27.4" transform="rotate(-90 83.6 27.4)">2</text>
<text x="86.1" y="27.9" transform="rotate(-90 86.1 27.9)">14</text>
<text x="88.6" y="27.9" transform="rotate(-90 88.6 27.9)">24</text>
<text x="10.4" y="35.9">A</text>
<text x="99.8" y="33">8</text>
<text x="99.8" y="35.6">9</text>
<text x="285.4" y="35.9">A</text>
<text x="71.4" y="38.1">17</text>
<text x="99.4" y="38.1">10</text>
<text x="99.4" y="40.6">11</text>
<text x="71.4" y="43.2">16</text>
<text x="99.4" y="43.2">28</text>
<text x="99.4" y="45.7">29</text>
<text x="71.4" y="48.3">42</text>
<text x="71.9" y="53.3">7</text>
<text x="99.4" y="50.8">12</text>
<text x="99.4" y="48.3">30</text>
<text x="71.9" y="58.4">4</text>
<text x="99.4" y="55.9">31</text>
<text x="99.4" y="58.4">32</text>
<text x="71.9" y="61">3</text>
<text x="99.4" y="63.5">18</text>
<text x="71.9" y="66">6</text>
<text x="99.4" y="66">19</text>
<text x="99.4" y="68.6">20</text>
<text x="99.4" y="71.1">21</text>
<text x="99.4" y="76.2">22</text>
<text x="99.4" y="73.7">25</text>
<text x="99.4" y="78.7">26</text>
<text x="99.4" y="81.3">27</text>
<text x="10.4" y="85.9">B</text>
<text x="99.4" y="86.4">33</text>
<text x="99.8" y="88.9">1</text>
<text x="285.4" y="85.9">B</text>
<text x="99.4" y="94">41</text>
<text x="99.4" y="101.6">38</text>
<text x="99.4" y="99.1">39</text>
<text x="99.4" y="96.5">40</text>
<text x="99.4" y="106.7">36</text>
<text x="99.4" y="104.1">37</text>
<text x="83.6" y="116.3" transform="rotate(-90 83.6 116.3)">5</text>
<text x="86.1" y="116.8" transform="rotate(-90 86.1 116.8)">15</text>
<text x="10.4" y="135.9">C</text>
<text x="123.3" y="137.2">1</text>
<text x="153.8" y="137.2">1</text>
<text x="285.4" y="135.9">C</text>
<text x="31.3" y="139.7">1</text>
<text x="123.3" y="139.7">2</text>
<text x="123.3" y="142.2">3</text>
<text x="153.8" y="139.7">2</text>
<text x="153.8" y="142.2">3</text>
<text x="31.3" y="147.3">2</text>
<text x="31.3" y="144.8">3</text>
<text x="31.3" y="149.9">4</text>
<text x="42.7" y="144.8">1</text>
<text x="42.7" y="147.3">2</text>
<text x="42.7" y="149.9">3</text>
<text x="64.3" y="149.9">4</text>
<text x="64.3" y="147.3">5</text>
<text x="64.3" y="144.8">6</text>
<text x="123.3" y="144.8">4</text>
<text x="123.3" y="147.3">5</text>
<text x="123.3" y="149.9">6</text>
<text x="153.8" y="144.8">4</text>
<text x="153.8" y="147.3">5</text>
<text x="22.6" y="154.4" transform="rotate(-90 22.6 154.4)">6</text>
<text x="25.1" y="154.4" transform="rotate(-90 25.1 154.4)">5</text>
<text x="141.8" y="172.7">1</text>
<text x="102.4" y="177.8">6</text>
<text x="124" y="177.8">1</text>
<text x="141.8" y="177.8">3</text>
<text x="10.4" y="185.9">D</text>
<text x="102.4" y="182.9">4</text>
<text x="102.4" y="180.3">5</text>
<text x="124" y="180.3">2</text>
<text x="124" y="182.9">3</text>
<text x="141.8" y="180.3">2</text>
<text x="141.8" y="182.9">4</text>
<text x="285.4" y="185.9">D</text>
<text x="148.3" y="187.4" transform="rotate(-90 148.3 187.4)">5</text>
<text x="150.9" y="187.4" transform="rotate(-90 150.9 187.4)">6</text>
<text x="35" y="199.9">1</text>
<text x="85" y="199.9">2</text>
<text x="135" y="199.9">3</text>
<text x="185" y="199.9">4</text>
<text x="235" y="199.9">5</text>
<text x="285" y="199.9">6</text>
</g>
<g font-size="1.8" fill="#008484">
<text x="82.2" y="17.7">+5V</text>
<text x="57.2" y="31.4">SW40</text>
<text x="59.4" y="35.5">SW_Push</text>
<text x="74.2" y="33.9">RESET</text>
<text x="84.5" y="33.7" transform="rotate(-90 84.5 33.7)">UVCC</text>
<text x="87" y="32.4" transform="rotate(-90 87 32.4)">VCC</text>
<text x="89.5" y="33.7" transform="rotate(-90 89.5 33.7)">AVCC</text>
<text x="95.1" y="33.9">PB0</text>
<text x="145.8" y="35.5">SW_Push</text>
<text x="151.2" y="31.4">SW0</text>
<text x="166.1" y="35.5">SW_Push</text>
<text x="171.6" y="31.4">SW1</text>
<text x="186.4" y="35.5">SW_Push</text>
<text x="191.9" y="31.4">SW2</text>
<text x="206.8" y="35.5">SW_Push</text>
<text x="212.2" y="31.4">SW3</text>
<text x="227.1" y="35.5">SW_Push</text>
<text x="232.5" y="31.4">SW4</text>
<text x="247.4" y="35.5">SW_Push</text>
<text x="252.8" y="31.4">SW5</text>
<text x="266.6" y="31.4">SW6</text>
<text x="267.7" y="35.5">SW_Push</text>
<text x="56.4" y="41.4" transform="rotate(-90 56.4 41.4)">C3</text>
<text x="74.2" y="39">XTAL1</text>
<text x="95.1" y="39">PB2</text>
<text x="95.1" y="41.5">PB3</text>
<text x="95.1" y="36.4">PB1</text>
<text x="153.1" y="40.7" transform="rotate(-90 153.1 40.7)">D0</text>
<text x="173.4" y="40.7" transform="rotate(-90 173.4 40.7)">D1</text>
<text x="193.7" y="40.7" transform="rotate(-90 193.7 40.7)">D2</text>
<text x="214" y="40.7" transform="rotate(-90 214 40.7)">D3</text>
<text x="234.4" y="40.7" transform="rotate(-90 234.4 40.7)">D4</text>
<text x="254.7" y="40.7" transform="rotate(-90 254.7 40.7)">D5</text>
<text x="275" y="40.7" transform="rotate(-90 275 40.7)">D6</text>
<text x="51.4" y="42.4" transform="rotate(-90 51.4 42.4)">10p</text>
<text x="60.2" y="43.9" transform="rotate(-90 60.2 43.9)">16M</text>
<text x="67.9" y="43.2" transform="rotate(-90 67.9 43.2)">Y1</text>
<text x="74.2" y="44.1">XTAL2</text>
<text x="95.1" y="44.1">PB4</text>
<text x="95.1" y="46.6">PB5</text>
<text x="43.8" y="53">GND</text>
<text x="51.4" y="50" transform="rotate(-90 51.4 50)">10p</text>
<text x="56.4" y="49" transform="rotate(-90 56.4 49)">C4</text>
<text x="64.4" y="50.7">+5V</text>
<text x="74.2" y="49.1">AREF</text>
<text x="95.1" y="51.7">PB7</text>
<text x="95.1" y="49.1">PB6</text>
<text x="145.8" y="53.3">SW_Push</text>
<text x="151.2" y="49.2">SW8</text>
<text x="166.1" y="53.3">SW_Push</text>
<text x="171.6" y="49.2">SW9</text>
<text x="186.4" y="53.3">SW_Push</text>
<text x="192" y="49.2">SW10</text>
<text x="206.8" y="53.3">SW_Push</text>
<text x="212.3" y="49.2">SW11</text>
<text x="227.1" y="53.3">SW_Push</text>
<text x="232.6" y="49.2">SW12</text>
<text x="247.4" y="53.3">SW_Push</text>
<text x="252.9" y="49.2">SW13</text>
<text x="265.5" y="49.2">SW14</text>
<text x="267.7" y="53.3">SW_Push</text>
<text x="74.2" y="59.3">D+</text>
<text x="74.2" y="54.2">VBUS</text>
<text x="95.1" y="56.8">PC6</text>
<text x="95.1" y="59.3">PC7</text>
<text x="153.1" y="58.5" transform="rotate(-90 153.1 58.5)">D8</text>
<text x="173.4" y="58.5" transform="rotate(-90 173.4 58.5)">D9</text>
<text x="193.7" y="59" transform="rotate(-90 193.7 59)">D10</text>
<text x="214" y="59" transform="rotate(-90 214 59)">D11</text>
<text x="234.4" y="59" transform="rotate(-90 234.4 59)">D12</text>
<text x="254.7" y="59" transform="rotate(-90 254.7 59)">D13</text>
<text x="275" y="59" transform="rotate(-90 275 59)">D14</text>
<text x="95.1" y="64.4">PD0</text>
<text x="56.7" y="68.2">C5</text>
<text x="66.9" y="68.2">C1</text>
<text x="74.2" y="66.9">UCAP</text>
<text x="95.1" y="66.9">PD1</text>
<text x="95.1" y="69.5">PD2</text>
<text x="145.8" y="71">SW_Push</text>
<text x="151.3" y="67">SW16</text>
<text x="166.1" y="71">SW_Push</text>
<text x="171.7" y="67">SW17</text>
<text x="186.4" y="71">SW_Push</text>
<text x="192" y="67">SW18</text>
<text x="206.8" y="71">SW_Push</text>
<text x="212.3" y="67">SW19</text>
<text x="227.1" y="71">SW_Push</text>
<text x="232.6" y="67">SW20</text>
<text x="245.2" y="67">SW21</text>
<text x="247.4" y="71">SW_Push</text>
<text x="57" y="73.3">100n</text>
<text x="66.9" y="73.3">1u</text>
<text x="95.1" y="72">PD3</text>
<text x="95.1" y="77.1">PD5</text>
<text x="95.1" y="74.5">PD4</text>
<text x="153.1" y="76.8" transform="rotate(-90 153.1 76.8)">D16</text>
<text x="173.4" y="76.8" transform="rotate(-90 173.4 76.8)">D17</text>
<text x="193.7" y="76.8" transform="rotate(-90 193.7 76.8)">D18</text>
<text x="214" y="76.8" transform="rotate(-90 214 76.8)">D19</text>
<text x="234.4" y="76.8" transform="rotate(-90 234.4 76.8)">D20</text>
<text x="254.7" y="76.8" transform="rotate(-90 254.7 76.8)">D21</text>
<text x="53.9" y="80.9">GND</text>
<text x="64.1" y="80.9">GND</text>
<text x="95.1" y="79.6">PD6</text>
<text x="95.1" y="82.2">PD7</text>
<text x="90.5" y="87.2">HWB/PE2</text>
<text x="95.2" y="89.8">PE6</text>
<text x="106.5" y="87.2">4k7</text>
<text x="106.8" y="85.1">R3</text>
<text x="118.8" y="88.6" transform="rotate(-90 118.8 88.6)">GND</text>
<text x="145.8" y="88.8">SW_Push</text>
<text x="151.3" y="84.8">SW24</text>
<text x="166.1" y="88.8">SW_Push</text>
<text x="171.7" y="84.8">SW25</text>
<text x="186.4" y="88.8">SW_Push</text>
<text x="192" y="84.8">SW26</text>
<text x="206.8" y="88.8">SW_Push</text>
<text x="212.3" y="84.8">SW27</text>
<text x="227.1" y="88.8">SW_Push</text>
<text x="232.6" y="84.8">SW28</text>
<text x="247.4" y="88.8">SW_Push</text>
<text x="252.9" y="84.8">SW29</text>
<text x="265.5" y="84.8">SW30</text>
<text x="267.7" y="88.8">SW_Push</text>
<text x="95.3" y="94.9">PF0</text>
<text x="153.1" y="94.6" transform="rotate(-90 153.1 94.6)">D24</text>
<text x="173.4" y="94.6" transform="rotate(-90 173.4 94.6)">D25</text>
<text x="193.7" y="94.6" transform="rotate(-90 193.7 94.6)">D26</text>
<text x="214" y="94.6" transform="rotate(-90 214 94.6)">D27</text>
<text x="234.4" y="94.6" transform="rotate(-90 234.4 94.6)">D28</text>
<text x="254.7" y="94.6" transform="rotate(-90 254.7 94.6)">D29</text>
<text x="275" y="94.6" transform="rotate(-90 275 94.6)">D30</text>
<text x="95.3" y="99.9">PF4</text>
<text x="95.3" y="97.4">PF1</text>
<text x="41.6" y="104.1">+5V</text>
<text x="95.3" y="107.6">PF7</text>
<text x="95.3" y="105">PF6</text>
<text x="95.3" y="102.5">PF5</text>
<text x="186.4" y="106.6">SW_Push</text>
<text x="192" y="102.5">SW34</text>
<text x="206.8" y="106.6">SW_Push</text>
<text x="212.3" y="102.5">SW35</text>
<text x="227.1" y="106.6">SW_Push</text>
<text x="232.6" y="102.5">SW36</text>
<text x="247.4" y="106.6">SW_Push</text>
<text x="252.9" y="102.5">SW37</text>
<text x="265.5" y="102.5">SW38</text>
<text x="267.7" y="106.6">SW_Push</text>
<text x="28.8" y="111.4">C8</text>
<text x="36.4" y="111.4">C7</text>
<text x="44" y="111.4">C6</text>
<text x="193.7" y="112.3" transform="rotate(-90 193.7 112.3)">D34</text>
<text x="214" y="112.3" transform="rotate(-90 214 112.3)">D35</text>
<text x="234.4" y="112.3" transform="rotate(-90 234.4 112.3)">D36</text>
<text x="254.7" y="112.3" transform="rotate(-90 254.7 112.3)">D37</text>
<text x="275" y="112.3" transform="rotate(-90 275 112.3)">D38</text>
<text x="29" y="116.5">100n</text>
<text x="36.7" y="116.5">100n</text>
<text x="44.3" y="116.5">100n</text>
<text x="84.5" y="114" transform="rotate(-90 84.5 114)">UGND</text>
<text x="87" y="114" transform="rotate(-90 87 114)">GND</text>
<text x="89.4" y="119">ATmega32U4-AU</text>
<text x="95.4" y="116.5">U1</text>
<text x="41.2" y="126.7">GND</text>
<text x="110.2" y="132">+5V</text>
<text x="148.3" y="132">+5V</text>
<text x="21" y="136.2">USB_B_Micro</text>
<text x="25.9" y="133.9">J1</text>
<text x="69.5" y="134.5">+5V</text>
<text x="126" y="135.6">J3</text>
<text x="156.5" y="135.6">J4</text>
<text x="215.9" y="137.5">Mounting_Hole</text>
<text x="220.4" y="135.6">MK1</text>
<text x="229.8" y="137.5">Mounting_Hole</text>
<text x="234.4" y="135.6">MK2</text>
<text x="243.8" y="137.5">Mounting_Hole</text>
<text x="248.3" y="135.6">MK3</text>
<text x="257.8" y="137.5">Mounting_Hole</text>
<text x="262.3" y="135.6">MK4</text>
<text x="24.6" y="140.6">VBUS</text>
<text x="76.4" y="143.6">R1</text>
<text x="27.2" y="145.7">D+</text>
<text x="46.7" y="145.7">IO1a</text>
<text x="46.7" y="148.2">GND</text>
<text x="56.3" y="148.2">VBUS</text>
<text x="57.3" y="145.7">IO1b</text>
<text x="76.4" y="148.6">R2</text>
<text x="76.5" y="145.6">22</text>
<text x="93.5" y="149.5">C9</text>
<text x="215.9" y="146.3">Mounting_Hole</text>
<text x="220.4" y="144.4">MK5</text>
<text x="229.8" y="146.3">Mounting_Hole</text>
<text x="234.4" y="144.4">MK6</text>
<text x="243.8" y="146.3">Mounting_Hole</text>
<text x="248.3" y="144.4">MK7</text>
<text x="257.8" y="146.3">Mounting_Hole</text>
<text x="262.3" y="144.4">MK8</text>
<text x="23.5" y="151.6" transform="rotate(-90 23.5 151.6)">Shield</text>
<text x="26" y="151.6" transform="rotate(-90 26 151.6)">GND</text>
<text x="27.7" y="150.7">ID</text>
<text x="46.7" y="150.7">IO2a</text>
<text x="57.3" y="150.7">IO2b</text>
<text x="76.5" y="150.7">22</text>
<text x="93.8" y="154.6">100n</text>
<text x="121.8" y="153.3">Conn_01x06</text>
<text x="147.9" y="154.6">GND</text>
<text x="152.3" y="150.8">Conn_01x05</text>
<text x="109.8" y="157.1">GND</text>
<text x="20.9" y="162.2">GND</text>
<text x="92.4" y="162.5">+5V</text>
<text x="146.2" y="166.9">J2</text>
<text x="94.7" y="173.2" transform="rotate(-90 94.7 173.2)">4k7</text>
<text x="96.7" y="172.8" transform="rotate(-90 96.7 172.8)">R5</text>
<text x="99.7" y="173.2" transform="rotate(-90 99.7 173.2)">4k7</text>
<text x="101.8" y="172.8" transform="rotate(-90 101.8 172.8)">R4</text>
<text x="141.3" y="169.2">USB_B_Micro</text>
<text x="144.5" y="173.6">VBUS</text>
<text x="106.4" y="178.7">IO1b</text>
<text x="117.1" y="178.7">IO1a</text>
<text x="144.5" y="178.7">D+</text>
<text x="64.4" y="182.5">C12</text>
<text x="72" y="182.5">C11</text>
<text x="79.7" y="182.5">C10</text>
<text x="106.4" y="183.8">IO2b</text>
<text x="106.4" y="181.2">VBUS</text>
<text x="117" y="181.2">GND</text>
<text x="117.1" y="183.8">IO2a</text>
<text x="144.5" y="183.8">ID</text>
<text x="149.2" y="184.7" transform="rotate(-90 149.2 184.7)">GND</text>
<text x="151.8" y="184.7" transform="rotate(-90 151.8 184.7)">Shield</text>
<text x="64.4" y="187.6">1u</text>
<text x="72" y="187.6">1u</text>
<text x="79.8" y="187.6">100n</text>
<text x="146.6" y="195.2">GND</text>
</g>
<g font-size="1.8">
<text x="71.4" y="33">13</text>
<text x="53.9" y="37.8">GND</text>
</g>
</svg>
